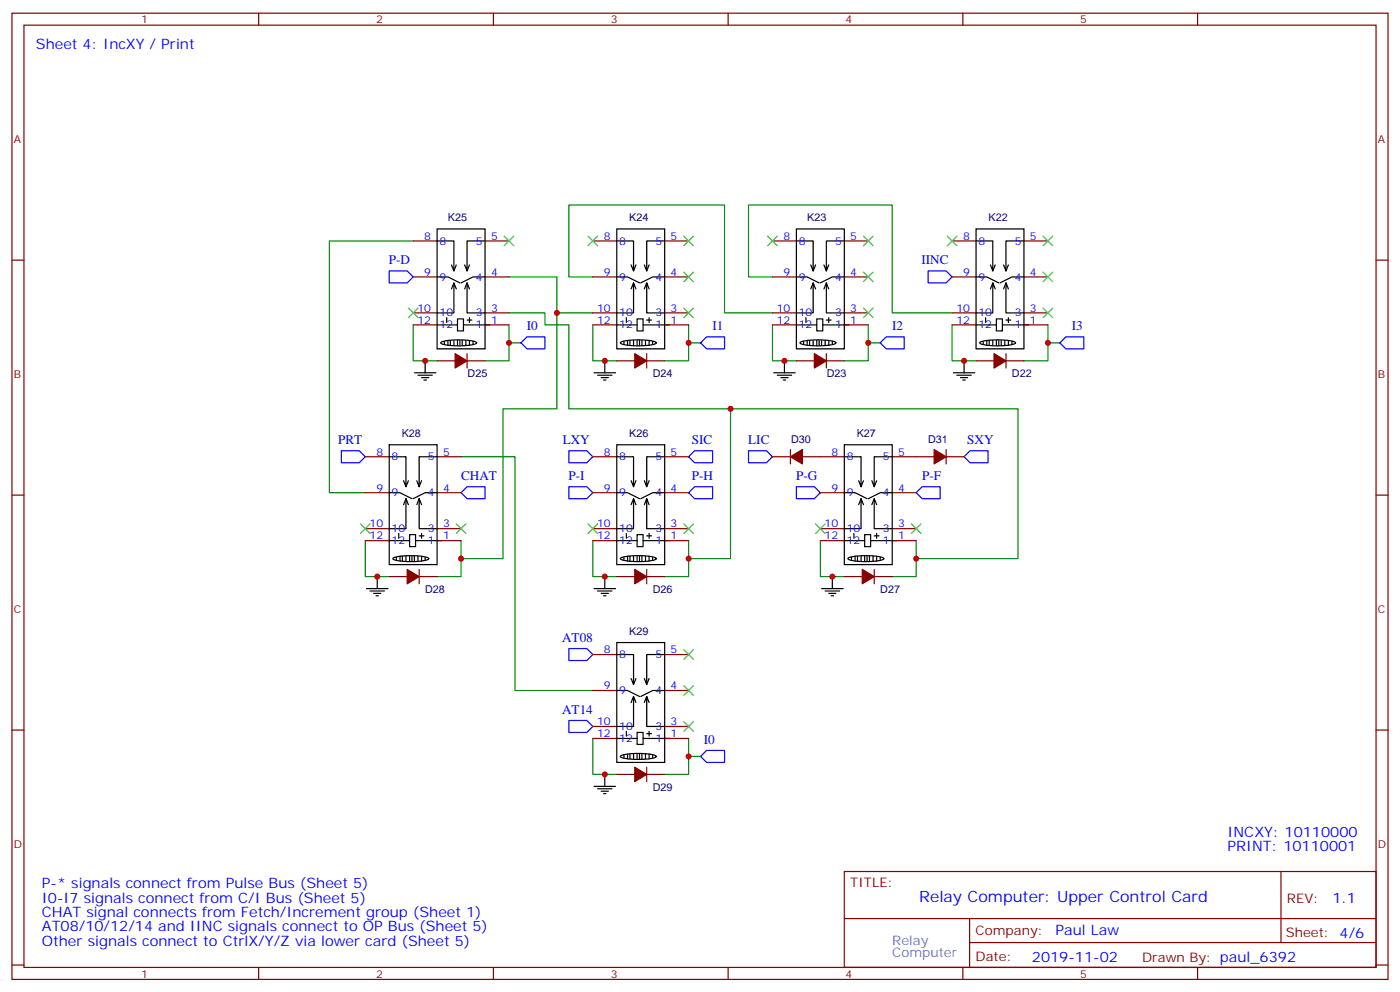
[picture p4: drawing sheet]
<svg xmlns="http://www.w3.org/2000/svg" width="412mm" height="292mm" viewBox="0 0 412 292" stroke-linecap="round" stroke-linejoin="round" font-family="sans-serif">
<g fill="none" stroke="#870000" stroke-width=".35">
<path d="M3.5 3.9h405.4v284.3h-405.4zM7.1 7.4h398.2v277.3h-398.2zM76.2 3.9v3.5M145.3 3.9v3.5M214.5 3.9v3.5M283.6 3.9v3.5M352.8 3.9v3.5M3.5 76.6h3.6M121.7 70.9h7.1M142.9 70.9h7M174.6 70.9h7.1M195.8 70.9h7"/>
<path d="M227.5 70.9h7.1M248.7 70.9h7.1M280.5 70.9h7M301.6 70.9h7.1M405.3 76.6h3.6M121.7 95.6h7.1M121.7 92.1h7.1M121.7 81.5h7.1M142.9 95.6h7M142.9 92.1h7M142.9 81.5h7M174.6 95.6h7.1"/>
<path d="M174.6 92.1h7.1M174.6 81.5h7.1M195.8 95.6h7M195.8 92.1h7M195.8 81.5h7M227.5 95.6h7.1M227.5 92.1h7.1M227.5 81.5h7.1M248.7 95.6h7.1M248.7 92.1h7.1M248.7 81.5h7.1M280.5 95.6h7"/>
<path d="M280.5 92.1h7M280.5 81.5h7M301.6 95.6h7.1M301.6 92.1h7.1M301.6 81.5h7.1M128.8 106.2h5.3M137.6 104.1v4.2M137.6 106.2h5.3M181.7 106.2h5.3M190.5 104.1v4.2M190.5 106.2h5.3M234.6 106.2h5.3"/>
<path d="M243.4 106.2h5.3M243.4 104.1v4.2M287.5 106.2h5.3M296.3 106.2h5.3M296.3 104.1v4.2M107.6 134.4h7.1M128.8 134.4h7M174.6 134.4h7.1M195.8 134.4h7M227.5 134.4h5.3M232.8 132.3v4.2M236.4 134.4h12.3"/>
<path d="M262.8 134.4h12.4M278.7 134.4h5.3M278.7 132.3v4.2M3.5 145.7h3.6M107.6 159.1h7.1M107.6 155.6h7.1M107.6 145h7.1M128.8 159.1h7M128.8 155.6h7M128.8 145h7M174.6 159.1h7.1M174.6 155.6h7.1"/>
<path d="M174.6 145h7.1M195.8 159.1h7M195.8 155.6h7M195.8 145h7M241.7 159.1h7M241.7 155.6h7M241.7 145h7M262.8 159.1h7.1M262.8 155.6h7.1M262.8 145h7.1M405.3 145.7h3.6M114.7 169.7h5.2"/>
<path d="M123.5 167.6v4.2M123.5 169.7h5.3M181.7 169.7h5.3M190.5 169.7h5.3M190.5 167.6v4.2M248.7 169.7h5.3M257.5 169.7h5.3M257.5 167.6v4.2M174.6 192.6h7.1M195.8 192.6h7M3.5 214.8h3.6M174.6 217.3h7.1"/>
<path d="M174.6 213.8h7.1M174.6 203.2h7.1M195.8 217.3h7M195.8 213.8h7M195.8 203.2h7M405.3 214.8h3.6M181.7 227.9h5.3M190.5 225.8v4.2M190.5 227.9h5.3M248.7 256.5h156.6v28.2h-156.6zM377.3 256.5v20.9M248.7 270.3h156.5"/>
<path d="M285.6 277.4h119.6M285.6 270.3v14.1M3.5 284h3.6M76.2 284.7v3.5M145.3 284.7v3.5M214.5 284.7v3.5M283.6 284.7v3.5M352.8 284.7v3.5M405.3 284h3.6"/>
</g>
<g fill="none" stroke="#00f" stroke-width=".35">
<path d="M114.7 79.7h5.2l1.8 1.8-1.8 1.8h-5.2zM273.4 79.7h5.3l1.8 1.8-1.8 1.8h-5.3zM153.5 100.9l1.7-1.8h5.3v3.6h-5.3zM206.4 100.9l1.7-1.8h5.3v3.6h-5.3zM259.3 100.9l1.8-1.8h5.2v3.6h-5.2zM312.2 100.9l1.8-1.8h5.3v3.6h-5.3zM100.5 132.6h5.3l1.8 1.8-1.8 1.8h-5.3zM167.6 132.6h5.3l1.7 1.8-1.7 1.8h-5.3zM202.8 134.4l1.8-1.8h5.3v3.6h-5.3zM220.5 132.6h5.3l1.7 1.8-1.7 1.8h-5.3zM284 134.4l1.8-1.8h5.2v3.6h-5.2zM135.8 145l1.8-1.8h5.3v3.6h-5.3z"/>
<path d="M167.6 143.2h5.3l1.7 1.8-1.7 1.8h-5.3zM202.8 145l1.8-1.8h5.3v3.6h-5.3zM234.6 143.2h5.3l1.8 1.8-1.8 1.8h-5.3zM271.6 143.2h5.3v3.6h-5.3l-1.7-1.8zM167.6 190.9h5.3l1.7 1.7-1.7 1.8h-5.3zM167.6 212h5.3l1.7 1.8-1.7 1.7h-5.3zM206.4 222.6l1.7-1.8h5.3v3.6h-5.3z"/>
</g>
<g fill="none" stroke="#008700" stroke-width=".35">
<path d="M121.7 70.9h-24.7v74.1h10.6M121.7 95.6v10.6h7.1M149.9 81.5h14.1v10.6h10.6M149.9 95.6v10.6h-7M149.9 92.1h10.6v3.5h7.1v24.7h47.6v44.1h-12.4M164 92.1v28.2h-15.8v44.1h-12.4M174.6 81.5h-7v-21.2h45.8v31.8h14.1M174.6 95.6v10.6h7.1M202.8 95.6v10.6h-7M227.5 81.5h-7v-21.2h42.3v31.8h17.7M227.5 95.6v10.6h7.1M255.8 95.6v10.6h-7.1"/>
<path d="M280.5 95.6v10.6h7M308.7 95.6v10.6h-7.1M149.9 100.9h3.6M202.8 100.9h3.6M255.8 100.9h3.5M308.7 100.9h3.5M135.8 134.4h15.9v68.8h22.9M215.2 120.3h84.7v44.1h-30M107.6 159.1v10.6h7.1M135.8 159.1v10.6h-7M174.6 159.1v10.6h7.1M202.8 159.1v10.6h-7"/>
<path d="M241.7 159.1v10.6h7M269.9 159.1v10.6h-7.1M174.6 217.3v10.6h7.1M202.8 217.3v10.6h-7M202.8 222.6h3.6"/>
</g>
<g fill="none" stroke="#000" stroke-width=".35">
<path d="M128.8 67.4h14.1v35.3h-14.1zM128.8 70.9h4.9v8.8l-.7-1.7M134.4 78l-.7 1.7M138.3 78l-.7 1.7M142.9 70.9h-5.3v8.8l-.7-1.7M181.7 67.4h14.1v35.3h-14.1zM181.7 70.9h4.9v8.8l-.7-1.7M187.3 78l-.7 1.7M191.2 78l-.7 1.7M195.8 70.9h-5.3v8.8l-.7-1.7M234.6 67.4h14.1v35.3h-14.1zM234.6 70.9h4.9v8.8l-.7-1.7"/>
<path d="M240.2 78l-.7 1.7M244.1 78l-.7 1.7M248.7 70.9h-5.3v8.8l-.7-1.7M287.5 67.4h14.1v35.3h-14.1zM287.5 70.9h5v8.8l-.8-1.7M293.2 78l-.7 1.7M297 78l-.7 1.7M301.6 70.9h-5.3v8.8l-.7-1.7M128.8 81.5h3.1l3.6 1.8M128.8 95.6h6M131.6 93.5v1.4M133.7 83.3l-.7 1.7"/>
<path d="M134.4 85l-.7-1.7v8.8h-4.9M134.8 93.8h1.7v3.6h-1.7zM136.5 95.6h7.8M137.6 94.2h1.4M137.6 83.3l-.7 1.7M138.3 85l-.7-1.7v8.8h5.3M138.3 93.5v1.4M142.9 81.5h-3.6l-3.5 1.8M181.7 81.5h3.2l3.5 1.8M181.7 95.6h6M184.5 93.5v1.4M186.6 83.3l-.7 1.7"/>
<path d="M187.3 85l-.7-1.7v8.8h-4.9M187.7 93.8h1.7v3.6h-1.7zM189.4 95.6h7.8M190.5 94.2h1.4M190.5 83.3l-.7 1.7M191.2 85l-.7-1.7v8.8h5.3M191.2 93.5v1.4M195.8 81.5h-3.5l-3.6 1.8M234.6 81.5h3.2l3.5 1.8M234.6 95.6h6M237.4 93.5v1.4M239.5 83.3l-.7 1.7"/>
<path d="M240.2 85l-.7-1.7v8.8h-4.9M240.6 93.8h1.8v3.6h-1.8zM242.4 95.6h7.7M243.4 94.2h1.4M243.4 83.3l-.7 1.7M244.1 85l-.7-1.7v8.8h5.3M244.1 93.5v1.4M248.7 81.5h-3.5l-3.5 1.8M287.5 81.5h3.2l3.5 1.8M287.5 95.6h6M290.3 93.5v1.4M292.5 83.3l-.8 1.7"/>
<path d="M293.2 85l-.7-1.7v8.8h-5M293.5 93.8h1.8v3.6h-1.8zM295.3 95.6h7.7M296.3 94.2h1.4M296.3 83.3l-.7 1.7M297 85l-.7-1.7v8.8h5.3M297 93.5v1.4M301.6 81.5h-3.5l-3.5 1.8M122.1 109.7h6.3M123.1 110.4h4.3M124.2 111.1h2.1M124.9 111.8h.7"/>
<path d="M125.2 106.2v3.5M129.9 100.7a19.4 19.4 0 0 1 10.4 0l.1 .2a8.7 8.7 0 0 1-5.3 .9 8.7 8.7 0 0 1-5.3-.9zM130.9 100.5v.7M131.9 100.2v1.4M132.6 100.2v1.4M133.7 100.2v1.4M134.8 100.2v1.4M135.5 100.2v1.4M136.2 100.2v1.4M137.2 100.2v1.4M138.3 100.2v1.4M139.3 100.5v.7"/>
<path d="M175 109.7h6.3M176 110.4h4.3M177.1 111.1h2.1M177.8 111.8h.7M178.2 106.2v3.5M182.8 100.7a19.4 19.4 0 0 1 10.4 0l.1 .2a8.7 8.7 0 0 1-5.3 .9 8.7 8.7 0 0 1-5.3-.9zM183.8 100.5v.7M184.9 100.2v1.4M185.6 100.2v1.4M186.6 100.2v1.4M187.7 100.2v1.4M188.4 100.2v1.4"/>
<path d="M189.1 100.2v1.4M190.1 100.2v1.4M191.2 100.2v1.4M192.3 100.5v.7M227.9 109.7h6.3M229 110.4h4.2M230 111.1h2.1M230.7 111.8h.7M231.1 106.2v3.5M235.8 100.7a19.4 19.4 0 0 1 10.3 0l.1 .2a8.7 8.7 0 0 1-5.3 .9 8.7 8.7 0 0 1-5.2-.9zM236.7 100.5v.7M237.8 100.2v1.4"/>
<path d="M238.5 100.2v1.4M239.5 100.2v1.4M240.6 100.2v1.4M241.3 100.2v1.4M242 100.2v1.4M243.1 100.2v1.4M244.1 100.2v1.4M245.2 100.5v.7M280.8 109.7h6.4M281.9 110.4h4.2M282.9 111.1h2.1M283.6 111.8h.7"/>
<path d="M284 106.2v3.5M288.7 100.7a19.4 19.4 0 0 1 10.3 0l.2 .2a8.7 8.7 0 0 1-5.3 .9 8.7 8.7 0 0 1-5.3-.9zM289.6 100.5v.7M290.7 100.2v1.4M291.4 100.2v1.4M292.5 100.2v1.4M293.5 100.2v1.4M294.2 100.2v1.4M294.9 100.2v1.4M296 100.2v1.4M297 100.2v1.4M298.1 100.5v.7"/>
<path d="M114.7 130.9h14.1v35.3h-14.1zM114.7 134.4h4.9v8.8l-.7-1.7M128.8 134.4h-5.3v8.8l-.7-1.7M181.7 130.9h14.1v35.3h-14.1zM181.7 134.4h4.9v8.8l-.7-1.7M195.8 134.4h-5.3v8.8l-.7-1.7M248.7 130.9h14.1v35.3h-14.1zM248.7 134.4h4.9v8.8l-.7-1.7M262.8 134.4h-5.3v8.8l-.7-1.7M114.7 145h3.1l3.6 1.8M114.7 159.1h5.9M117.5 157v1.4"/>
<path d="M119.6 146.8l-.7 1.7M120.3 148.5l-.7-1.7v8.8h-4.9M120.3 141.5l-.7 1.7M120.6 157.3h1.8v3.6h-1.8zM122.4 159.1h7.8M123.5 157.7h1.4M123.5 146.8l-.7 1.7M124.2 148.5l-.7-1.7v8.8h5.3M124.2 141.5l-.7 1.7M124.2 157v1.4M128.8 145h-3.6l-3.5 1.8M181.7 145h3.2l3.5 1.8"/>
<path d="M181.7 159.1h6M184.5 157v1.4M186.6 146.8l-.7 1.7M187.3 148.5l-.7-1.7v8.8h-4.9M187.3 141.5l-.7 1.7M187.7 157.3h1.7v3.6h-1.7zM189.4 159.1h7.8M190.5 157.7h1.4M190.5 146.8l-.7 1.7M191.2 148.5l-.7-1.7v8.8h5.3M191.2 157v1.4M191.2 141.5l-.7 1.7"/>
<path d="M195.8 145h-3.5l-3.6 1.8M248.7 145h3.2l3.5 1.8M248.7 159.1h6M251.5 157v1.4M253.6 146.8l-.7 1.7M254.4 148.5l-.8-1.7v8.8h-4.9M254.4 141.5l-.8 1.7M254.7 157.3h1.8v3.6h-1.8zM256.5 159.1h7.7M257.5 157.7h1.4M257.5 146.8l-.7 1.7M258.2 148.5l-.7-1.7v8.8h5.3"/>
<path d="M258.2 141.5l-.7 1.7M258.2 157v1.4M262.8 145h-3.5l-3.5 1.8M107.9 173.2h6.4M109 173.9h4.2M110.1 174.6h2.1M110.8 175.3h.7M111.1 169.7v3.5M115.8 164.2a19.4 19.4 0 0 1 10.4 0l.1 .2a8.7 8.7 0 0 1-5.3 .9 8.7 8.7 0 0 1-5.3-.9zM116.8 164v.7M117.8 163.7v1.4M118.5 163.7v1.4"/>
<path d="M119.6 163.7v1.4M120.6 163.7v1.4M121.4 163.7v1.4M122.1 163.7v1.4M123.1 163.7v1.4M124.2 163.7v1.4M125.2 164v.7M175 173.2h6.3M176 173.9h4.3M177.1 174.6h2.1M177.8 175.3h.7M178.2 169.7v3.5"/>
<path d="M182.8 164.2a19.4 19.4 0 0 1 10.4 0l.1 .2a8.7 8.7 0 0 1-5.3 .9 8.7 8.7 0 0 1-5.3-.9zM183.8 164v.7M184.9 163.7v1.4M185.6 163.7v1.4M186.6 163.7v1.4M187.7 163.7v1.4M188.4 163.7v1.4M189.1 163.7v1.4M190.1 163.7v1.4M191.2 163.7v1.4M192.3 164v.7M242 173.2h6.4"/>
<path d="M243.1 173.9h4.2M244.1 174.6h2.1M244.8 175.3h.7M245.2 169.7v3.5M249.9 164.2a19.4 19.4 0 0 1 10.3 0l.1 .2a8.7 8.7 0 0 1-5.2 .9 8.7 8.7 0 0 1-5.3-.9zM250.8 164v.7M251.9 163.7v1.4M252.6 163.7v1.4M253.6 163.7v1.4M254.7 163.7v1.4M255.4 163.7v1.4M256.1 163.7v1.4"/>
<path d="M257.2 163.7v1.4M258.2 163.7v1.4M259.3 164v.7M181.7 189.1h14.1v35.3h-14.1zM181.7 192.6h4.9v8.8l-.7-1.7M187.3 199.7l-.7 1.7M191.2 199.7l-.7 1.7M195.8 192.6h-5.3v8.8l-.7-1.7M181.7 203.2h3.2l3.5 1.8M181.7 217.3h6M184.5 215.2v1.4M186.6 205l-.7 1.7"/>
<path d="M187.3 206.7l-.7-1.7v8.8h-4.9M187.7 215.5h1.7v3.6h-1.7zM189.4 217.3h7.8M190.5 215.9h1.4M190.5 205l-.7 1.7M191.2 206.7l-.7-1.7v8.8h5.3M191.2 215.2v1.4M195.8 203.2h-3.5l-3.6 1.8M175 231.4h6.3M176 232.1h4.3M177.1 232.8h2.1M177.8 233.5h.7"/>
<path d="M178.2 227.9v3.5M182.8 222.4a19.4 19.4 0 0 1 10.4 0l.1 .2a8.7 8.7 0 0 1-5.3 .9 8.7 8.7 0 0 1-5.3-.9zM183.8 222.2v.8M184.9 221.9v1.4M185.6 221.9v1.4M186.6 221.9v1.4M187.7 221.9v1.4M188.4 221.9v1.4M189.1 221.9v1.4M190.1 221.9v1.4M191.2 221.9v1.4M192.3 222.2v.8"/>
</g>
<g fill="#870000" stroke="#870000" stroke-width=".35">
<path d="M119.9 167.6l3.6 2.1-3.6 2.1z"/>
<path d="M254 167.6l3.5 2.1-3.5 2.1z"/>
<path d="M187 225.8l3.5 2.1-3.5 2.1z"/>
<path d="M187 167.6l3.5 2.1-3.5 2.1z"/>
<path d="M134.1 104.1l3.5 2.1-3.5 2.1z"/>
<path d="M187 104.1l3.5 2.1-3.5 2.1z"/>
<path d="M239.9 104.1l3.5 2.1-3.5 2.1z"/>
<path d="M292.8 104.1l3.5 2.1-3.5 2.1z"/>
<path d="M232.8 134.4l3.6-2.1v4.2z"/>
<path d="M275.2 132.3l3.5 2.1-3.5 2.1z"/>
</g>
<g fill="none" stroke="#3c3" stroke-width=".35">
<path d="M148.5 69.5l2.8 2.8M151.3 69.5l-2.8 2.8M173.2 69.5l2.8 2.8M176 69.5l-2.8 2.8M201.4 69.5l2.9 2.8M204.3 69.5l-2.9 2.8M226.1 69.5l2.9 2.8M229 69.5l-2.9 2.8M254.4 69.5l2.8 2.8M257.2 69.5l-2.8 2.8M279 69.5l2.9 2.8M281.9 69.5l-2.9 2.8"/>
<path d="M307.3 69.5l2.8 2.8M310.1 69.5l-2.8 2.8M120.3 90.7l2.8 2.8M123.1 90.7l-2.8 2.8M201.4 80.1l2.9 2.8M201.4 90.7l2.9 2.8M204.3 80.1l-2.9 2.8M204.3 90.7l-2.9 2.8M254.4 80.1l2.8 2.8M254.4 90.7l2.8 2.8M257.2 80.1l-2.8 2.8M257.2 90.7l-2.8 2.8"/>
<path d="M307.3 80.1l2.8 2.8M307.3 90.7l2.8 2.8M310.1 80.1l-2.8 2.8M310.1 90.7l-2.8 2.8M106.2 154.2l2.8 2.8M109 154.2l-2.8 2.8M134.4 154.2l2.8 2.8M137.2 154.2l-2.8 2.8M173.2 154.2l2.8 2.8M176 154.2l-2.8 2.8M201.4 154.2l2.9 2.8M204.3 154.2l-2.9 2.8"/>
<path d="M240.2 154.2l2.9 2.8M243.1 154.2l-2.9 2.8M268.5 154.2l2.8 2.8M271.3 154.2l-2.8 2.8M201.4 191.2l2.9 2.8M204.3 191.2l-2.9 2.8M201.4 212.4l2.9 2.8M201.4 201.8l2.9 2.8M204.3 212.4l-2.9 2.8M204.3 201.8l-2.9 2.8"/>
</g>
<g fill="#c00">
<circle cx="202.8" cy="222.6" r=".88"/>
<circle cx="269.9" cy="164.4" r=".88"/>
<circle cx="215.2" cy="120.3" r=".88"/>
<circle cx="202.8" cy="100.9" r=".88"/>
<circle cx="255.8" cy="100.9" r=".88"/>
<circle cx="111.1" cy="169.7" r=".88"/>
<circle cx="178.2" cy="227.9" r=".88"/>
<circle cx="125.2" cy="106.2" r=".88"/>
<circle cx="178.2" cy="106.2" r=".88"/>
<circle cx="231.1" cy="106.2" r=".88"/>
<circle cx="178.2" cy="169.7" r=".88"/>
<circle cx="284" cy="106.2" r=".88"/>
<circle cx="245.2" cy="169.7" r=".88"/>
<circle cx="308.7" cy="100.9" r=".88"/>
<circle cx="149.9" cy="100.9" r=".88"/>
<circle cx="202.8" cy="164.4" r=".88"/>
<circle cx="135.8" cy="164.4" r=".88"/>
<circle cx="164" cy="92.1" r=".88"/>
</g>
<text font-size="4.6" fill="#00f" x="270.8" y="265.5">Relay Computer: Upper Control Card</text>
<g font-size="4.2" fill="#00f">
<text x="10.6" y="14.5">Sheet 4: IncXY / Print</text>
<text x="361.6" y="246.3">INCXY: 10110000</text>
<text x="361.6" y="250.5">PRINT: 10110001</text>
<text x="12.3" y="261.4">P-* signals connect from Pulse Bus (Sheet 5)</text>
<text x="12.3" y="265.6">I0-I7 signals connect from C/I Bus (Sheet 5)</text>
<text x="12.3" y="269.9">CHAT signal connects from Fetch/Increment group (Sheet 1)</text>
<text x="392.5" y="265.7">1.1</text>
<text x="12.3" y="274.1">AT08/10/12/14 and IINC signals connect to OP Bus (Sheet 5)</text>
<text x="310.9" y="275.3">Paul Law</text>
<text x="12.3" y="278.3">Other signals connect to CtrlX/Y/Z via lower card (Sheet 5)</text>
<text x="304" y="283.1">2019-11-02</text>
</g>
<g font-size="3.9" fill="#00f">
<text x="114.5" y="77.8">P-D</text>
<text x="271.5" y="77.8">IINC</text>
<text x="155.2" y="97.2">I0</text>
<text x="209.9" y="97.2">I1</text>
<text x="262.8" y="97.2">I2</text>
<text x="315.7" y="97.2">I3</text>
<text x="99.6" y="130.7">PRT</text>
<text x="165.7" y="130.7">LXY</text>
<text x="203.8" y="130.7">SIC</text>
<text x="220.4" y="130.7">LIC</text>
<text x="284.9" y="130.7">SXY</text>
<text x="135.8" y="141.3">CHAT</text>
<text x="167.5" y="141.3">P-I</text>
<text x="203.8" y="141.3">P-H</text>
<text x="234.5" y="141.3">P-G</text>
<text x="271.6" y="141.3">P-F</text>
<text x="165.6" y="188.9">AT08</text>
<text x="165.6" y="210">AT14</text>
<text x="207.3" y="218.9">I0</text>
</g>
<g font-size="3.9" fill="#800">
<text x="250.5" y="261.1">TITLE:</text>
<text x="379.1" y="265.7">REV:</text>
<text x="287.4" y="275.3">Company:</text>
<text x="378.7" y="275.9">Sheet: 4/6</text>
<text x="287.4" y="282.9">Date:</text>
<text x="336.4" y="283">Drawn By: paul_6392</text>
</g>
<g font-size="3.9" fill="#39c">
<text x="262.8" y="278">Relay</text>
<text x="262.8" y="281.5">Computer</text>
</g>
<g font-size="3.2" fill="#800">
<text x="41.6" y="6.9">1</text>
<text x="110.8" y="6.9">2</text>
<text x="179.9" y="6.9">3</text>
<text x="249.1" y="6.9">4</text>
<text x="318.2" y="6.9">5</text>
<text x="4.1" y="42">A</text>
<text x="405.9" y="42">A</text>
<text x="4.1" y="111.1">B</text>
<text x="405.9" y="111.1">B</text>
<text x="4.1" y="180.3">C</text>
<text x="405.9" y="180.3">C</text>
<text x="4.1" y="249.4">D</text>
<text x="405.9" y="249.4">D</text>
<text x="41.6" y="287.7">1</text>
<text x="110.8" y="287.7">2</text>
<text x="179.9" y="287.7">3</text>
<text x="249.1" y="287.7">4</text>
<text x="318.2" y="287.7">5</text>
</g>
<g font-size="3.2" fill="#000080">
<text x="131.9" y="65">K25</text>
<text x="185.4" y="65">K24</text>
<text x="237.8" y="65">K23</text>
<text x="291.2" y="65">K22</text>
<text x="137.7" y="110.9">D25</text>
<text x="192.3" y="110.9">D24</text>
<text x="243.6" y="110.9">D23</text>
<text x="298.1" y="110.9">D22</text>
<text x="118.3" y="128.6">K28</text>
<text x="185.4" y="128.6">K26</text>
<text x="233" y="130.3">D30</text>
<text x="252.4" y="128.6">K27</text>
<text x="273.4" y="130.3">D31</text>
<text x="125.2" y="174.4">D28</text>
<text x="192.3" y="174.4">D26</text>
<text x="259.3" y="174.4">D27</text>
<text x="185.4" y="186.8">K29</text>
<text x="192.3" y="232.7">D29</text>
</g>
<g font-size="3.2" fill="#00f">
<text x="125" y="70.6">8</text>
<text x="129.5" y="72">8</text>
<text x="140.2" y="72">5</text>
<text x="144.6" y="70.6">5</text>
<text x="177.9" y="70.6">8</text>
<text x="182.4" y="72">8</text>
<text x="193.1" y="72">5</text>
<text x="197.6" y="70.6">5</text>
<text x="230.8" y="70.6">8</text>
<text x="235.3" y="72">8</text>
<text x="246" y="72">5</text>
<text x="250.5" y="70.6">5</text>
<text x="283.7" y="70.6">8</text>
<text x="288.2" y="72">8</text>
<text x="298.9" y="72">5</text>
<text x="303.4" y="70.6">5</text>
<text x="125" y="81.1">9</text>
<text x="129.5" y="82.5">9</text>
<text x="140.2" y="82.5">4</text>
<text x="144.6" y="81.1">4</text>
<text x="177.9" y="81.1">9</text>
<text x="182.4" y="82.5">9</text>
<text x="193.1" y="82.5">4</text>
<text x="197.6" y="81.1">4</text>
<text x="230.8" y="81.1">9</text>
<text x="235.3" y="82.5">9</text>
<text x="246" y="82.5">4</text>
<text x="250.5" y="81.1">4</text>
<text x="283.7" y="81.1">9</text>
<text x="288.2" y="82.5">9</text>
<text x="298.9" y="82.5">4</text>
<text x="303.4" y="81.1">4</text>
<text x="123" y="95.2">12</text>
<text x="123" y="91.7">10</text>
<text x="129.5" y="93.1">10</text>
<text x="140.2" y="93.1">3</text>
<text x="144.6" y="91.7">3</text>
<text x="144.6" y="95.2">1</text>
<text x="175.9" y="95.2">12</text>
<text x="175.9" y="91.7">10</text>
<text x="182.4" y="93.1">10</text>
<text x="193.1" y="93.1">3</text>
<text x="197.6" y="91.7">3</text>
<text x="197.6" y="95.2">1</text>
<text x="228.8" y="95.2">12</text>
<text x="228.8" y="91.7">10</text>
<text x="235.3" y="93.1">10</text>
<text x="246" y="93.1">3</text>
<text x="250.5" y="91.7">3</text>
<text x="250.5" y="95.2">1</text>
<text x="281.7" y="95.2">12</text>
<text x="281.7" y="91.7">10</text>
<text x="288.2" y="93.1">10</text>
<text x="298.9" y="93.1">3</text>
<text x="303.4" y="91.7">3</text>
<text x="303.4" y="95.2">1</text>
<text x="129.5" y="96.7">12</text>
<text x="140.2" y="96.7">1</text>
<text x="182.4" y="96.7">12</text>
<text x="193.1" y="96.7">1</text>
<text x="235.3" y="96.7">12</text>
<text x="246" y="96.7">1</text>
<text x="288.2" y="96.7">12</text>
<text x="298.9" y="96.7">1</text>
<text x="110.9" y="134.1">8</text>
<text x="115.4" y="135.5">8</text>
<text x="126" y="135.5">5</text>
<text x="130.5" y="134.1">5</text>
<text x="177.9" y="134.1">8</text>
<text x="182.4" y="135.5">8</text>
<text x="193.1" y="135.5">5</text>
<text x="197.6" y="134.1">5</text>
<text x="244.9" y="134.1">8</text>
<text x="249.4" y="135.5">8</text>
<text x="260.1" y="135.5">5</text>
<text x="264.6" y="134.1">5</text>
<text x="110.9" y="144.6">9</text>
<text x="115.4" y="146">9</text>
<text x="126" y="146">4</text>
<text x="130.5" y="144.6">4</text>
<text x="177.9" y="144.6">9</text>
<text x="182.4" y="146">9</text>
<text x="193.1" y="146">4</text>
<text x="197.6" y="144.6">4</text>
<text x="244.9" y="144.6">9</text>
<text x="249.4" y="146">9</text>
<text x="260.1" y="146">4</text>
<text x="264.6" y="144.6">4</text>
<text x="108.9" y="155.2">10</text>
<text x="130.5" y="155.2">3</text>
<text x="175.9" y="155.2">10</text>
<text x="197.6" y="155.2">3</text>
<text x="242.9" y="155.2">10</text>
<text x="264.6" y="155.2">3</text>
<text x="108.9" y="158.8">12</text>
<text x="115.4" y="160.2">12</text>
<text x="115.4" y="156.6">10</text>
<text x="126" y="156.6">3</text>
<text x="126" y="160.2">1</text>
<text x="130.5" y="158.8">1</text>
<text x="175.9" y="158.8">12</text>
<text x="182.4" y="160.2">12</text>
<text x="182.4" y="156.6">10</text>
<text x="193.1" y="156.6">3</text>
<text x="193.1" y="160.2">1</text>
<text x="197.6" y="158.8">1</text>
<text x="242.9" y="158.8">12</text>
<text x="249.4" y="160.2">12</text>
<text x="249.4" y="156.6">10</text>
<text x="260.1" y="156.6">3</text>
<text x="260.1" y="160.2">1</text>
<text x="264.6" y="158.8">1</text>
<text x="177.9" y="192.3">8</text>
<text x="182.4" y="193.7">8</text>
<text x="193.1" y="193.7">5</text>
<text x="197.6" y="192.3">5</text>
<text x="177.9" y="202.8">9</text>
<text x="197.6" y="202.8">4</text>
<text x="182.4" y="204.3">9</text>
<text x="193.1" y="204.3">4</text>
<text x="175.9" y="213.4">10</text>
<text x="182.4" y="214.8">10</text>
<text x="193.1" y="214.8">3</text>
<text x="197.6" y="213.4">3</text>
<text x="175.9" y="217">12</text>
<text x="182.4" y="218.4">12</text>
<text x="193.1" y="218.4">1</text>
<text x="197.6" y="217">1</text>
</g>
</svg>
